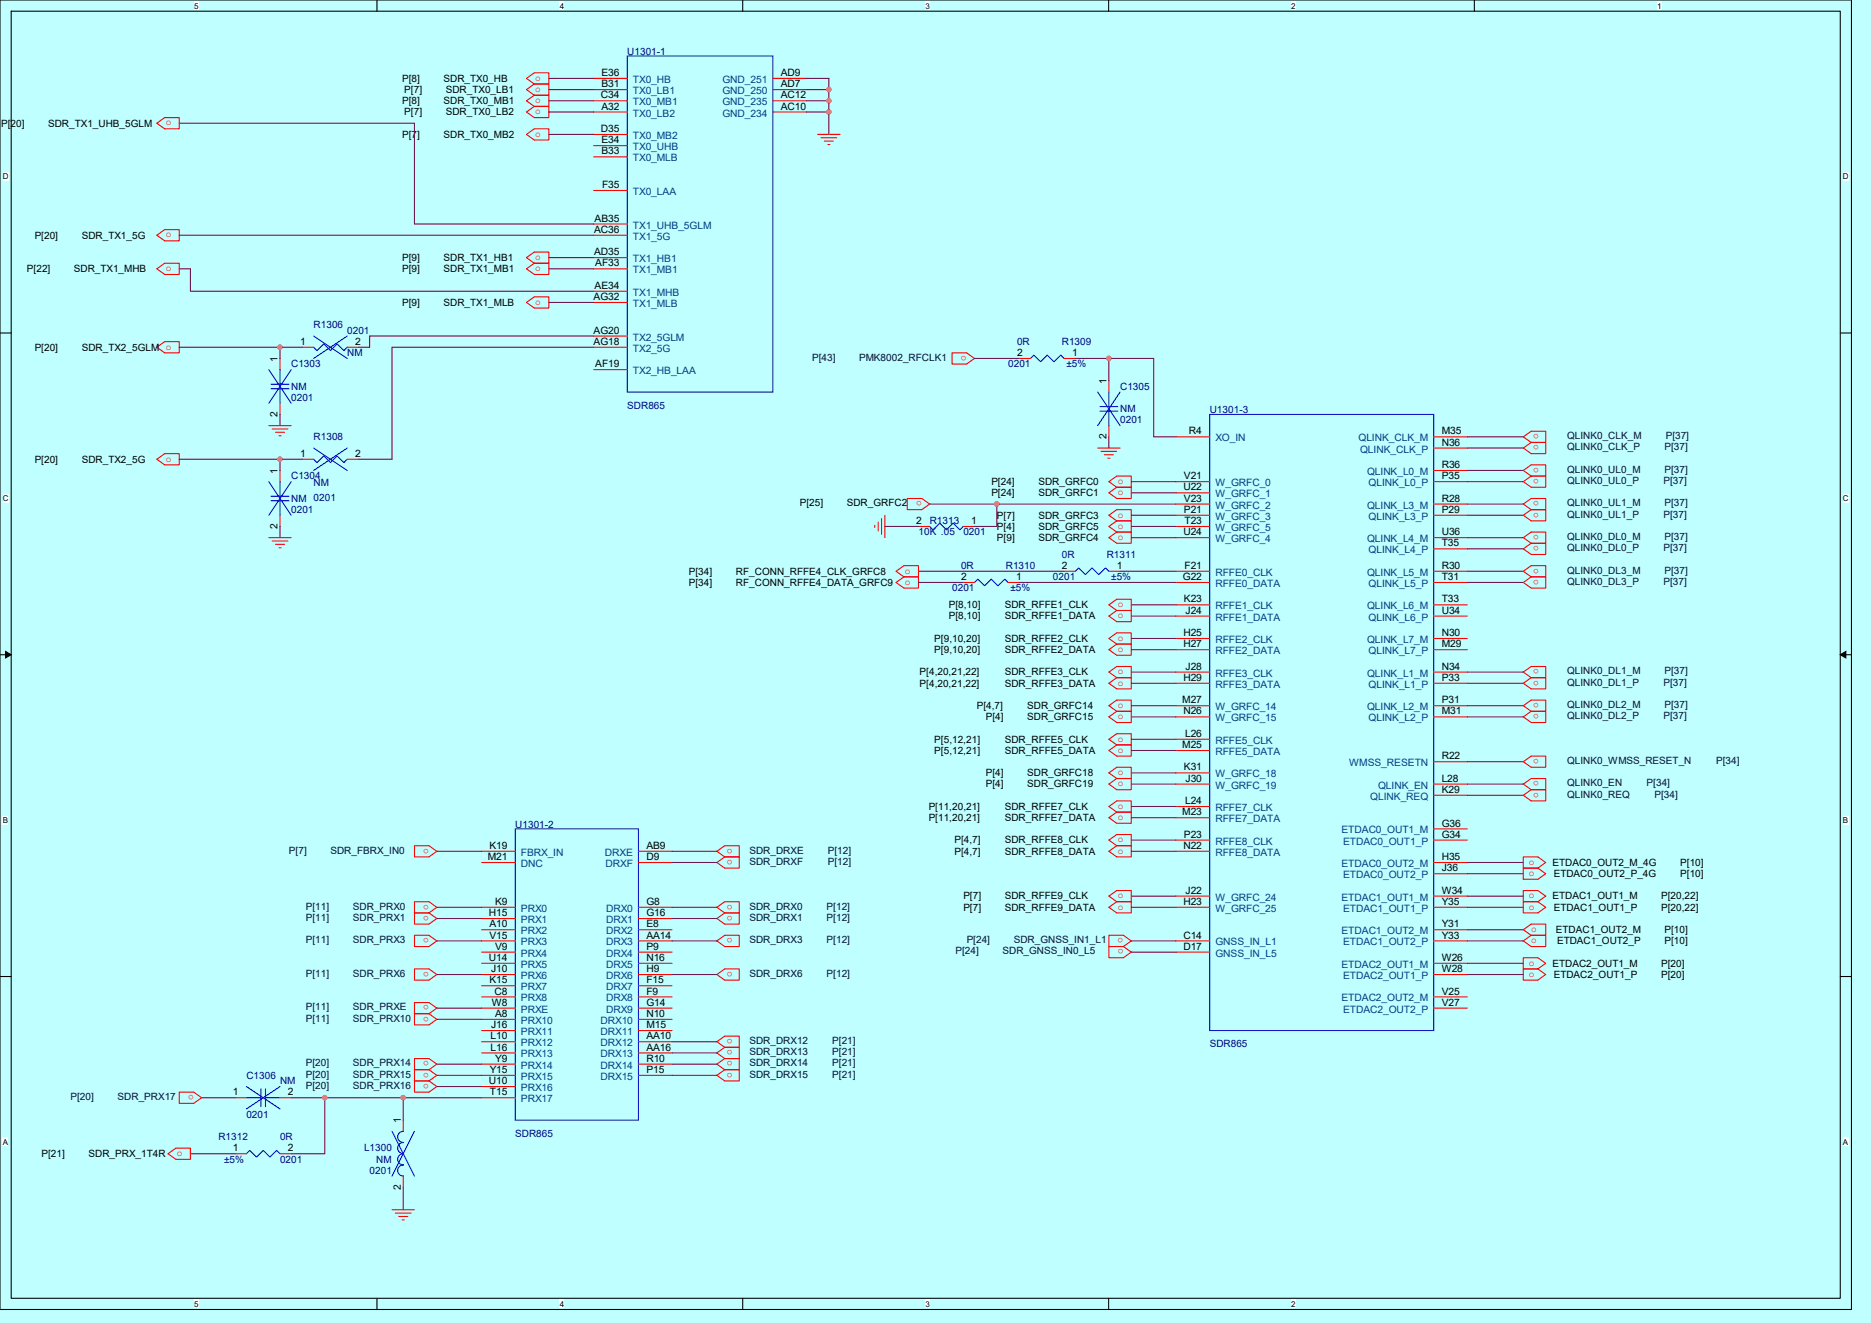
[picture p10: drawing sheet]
<svg xmlns="http://www.w3.org/2000/svg" width="297mm" height="210mm" viewBox="0 0 297 210" stroke-linecap="round" stroke-linejoin="round" font-family="sans-serif">
<path d="M0 0h297v210h-297z" fill="#bfffff"/>
<path d="M0 0h293.9v207.9h-293.9zM1.8 1.8h290.3v204.3h-290.3z" fill="none" stroke="#000" stroke-width=".17"/>
<g fill="#fff">
<path d="M30.8 .2h.7v1.4h-.7z"/>
<path d="M30.8 206.3h.7v1.4h-.7z"/>
</g>
<path d="M59.8 0v1.8M59.8 206.1v1.8" fill="none" stroke="#000" stroke-width=".17"/>
<g fill="#fff">
<path d="M88.9 .2h.7v1.4h-.7z"/>
<path d="M88.9 206.3h.7v1.4h-.7z"/>
</g>
<path d="M117.9 0v1.8M117.9 206.1v1.8" fill="none" stroke="#000" stroke-width=".17"/>
<g fill="#fff">
<path d="M146.9 .2h.7v1.4h-.7z"/>
<path d="M146.9 206.3h.7v1.4h-.7z"/>
</g>
<path d="M176 0v1.8M176 206.1v1.8" fill="none" stroke="#000" stroke-width=".17"/>
<g fill="#fff">
<path d="M205 .2h.7v1.4h-.7z"/>
<path d="M205 206.3h.7v1.4h-.7z"/>
</g>
<path d="M234 0v1.8" fill="none" stroke="#000" stroke-width=".17"/>
<g fill="#fff">
<path d="M263.1 .2h.7v1.4h-.7z"/>
<path d="M.4 27.3h1v1.4h-1z"/>
<path d="M292.6 27.3h.9v1.4h-.9z"/>
<path d="M.4 78.4h1v1.4h-1z"/>
<path d="M292.6 78.4h.9v1.4h-.9z"/>
</g>
<path d="M0 52.9h1.8M292.1 52.9h1.8" fill="none" stroke="#000" stroke-width=".17"/>
<g fill="#fff">
<path d="M.4 129.5h.9v1.4h-.9z"/>
<path d="M292.6 129.5h.8v1.4h-.8z"/>
</g>
<path d="M0 103.9h1.8M292.1 103.9h1.8" fill="none" stroke="#000" stroke-width=".17"/>
<path d="M.9 103.4l.9 .5-.9 .5zM292.1 103.9l.9-.5v1z" fill="#000" stroke="#000" stroke-width=".16"/>
<g fill="#fff">
<path d="M.4 180.5h.9v1.4h-.9z"/>
<path d="M292.5 180.5h.9v1.4h-.9z"/>
</g>
<path d="M0 155h1.8M292.1 155h1.8" fill="none" stroke="#000" stroke-width=".17"/>
<g fill="none" stroke="#f00" stroke-width=".17">
<path d="M24.9 19.6l1.2-.9h2.3v1.7h-2.3zM83.6 12.4l1.2-.8h2.3v1.7h-2.3zM83.6 17.8l1.2-.9h2.3v1.8h-2.3zM84.8 15.1h2.3v1.8h-2.3M84.8 13.3h2.3v1.8h-2.3M84.8 15.1l-1.2 .9 1.2 .9M84.8 13.3l-1.2 .9 1.2 .9M94.2 17.8h5.4M94.2 14.2h5.4M94.2 16h5.4M94.2 12.4h5.4M122.7 17.8h5.3"/>
<path d="M122.7 16h5.3M122.7 14.2h5.3M122.7 12.4h5.3M24.9 37.3l1.2-.9h2.3v1.8h-2.3zM83.6 21.3l1.2-.9h2.3v1.8h-2.3zM94.2 24.9h5.4M94.2 21.3h5.4M94.2 23.1h5.4M94.2 30.2h5.4M94.2 35.6h5.4M94.2 37.3h5.4M129.8 21.3h3.5"/>
<path d="M130.3 21.9h2.5M130.9 22.4h1.4M131.4 22.9h.3M24.9 42.7l1.2-.9h2.3v1.8h-2.3zM24.9 55.1l1.2-.9h2.3v1.8h-2.3zM44.5 56.9v1.8M48 55.1h1.8M55.1 55.1h1.8M83.6 48l1.2-.9h2.3v1.8h-2.3zM83.6 40.9l1.2-.9h2.3v1.8h-2.3zM83.6 42.7l1.2-.9h2.3v1.8h-2.3zM94.2 40.9h5.4"/>
<path d="M94.2 46.2h5.4M94.2 58.7h5.4M94.2 42.7h5.4M94.2 55.1h5.4M94.2 53.3h5.4M94.2 48h5.4M151.1 56h2.3l1.3 .9-1.3 .9h-2.3zM161.8 56.9h1.8M168.9 56.9h1.8M24.9 72.9l1.2-.9h2.3v1.8h-2.3zM42.7 67.6h3.5M43.2 68.1h2.5"/>
<path d="M43.7 68.6h1.5M44.3 69.2h.3M44.5 74.7v1.8M44.5 64v1.8M48 72.9h1.8M55.1 72.9h1.8M144 79.1h2.3l1.3 .9-1.3 .9h-2.3zM174.2 71.1h3.6M174.8 71.6h2.5M175.3 72.2h1.4M175.9 72.7h.3M176 76.5l1.3-.9h2.3v1.7h-2.3z"/>
<path d="M176 78.2l1.3-.9h2.3v1.8h-2.3zM176 60.5v1.7M176 67.6v1.7M186.7 69.3h5.3M186.7 78.2h5.3M186.7 76.5h5.3M227.6 69.3h5.3M227.6 71.1h5.3M227.6 76.5h5.3M227.6 74.7h5.3M241.8 69.3l1.3-.8h2.3v1.7h-2.3zM241.8 71.1l1.3-.9h2.3v1.8h-2.3z"/>
<path d="M241.8 74.7l1.3-.9h2.3v1.8h-2.3zM241.8 76.5l1.3-.9h2.3v1.7h-2.3zM42.7 85.3h3.5M43.2 85.9h2.5M43.7 86.4h1.5M44.3 87h.3M44.5 81.8v1.8M138.9 83.4v.3M139.4 82.8v1.5M139.9 82.3v2.5M140.5 81.8v3.5M142.2 92.5l1.3-.9h2.3v1.7h-2.3z"/>
<path d="M142.2 90.7l1.3-.9h2.3v1.8h-2.3zM145.8 83.6h1.8M152.9 83.6h1.8M152.9 92.5h1.8M160 92.5h1.8M168.9 90.7h1.8M176 96l1.3-.9h2.3v1.8h-2.3zM176 97.8l1.3-.9h2.3v1.8h-2.3zM176 85.3l1.3-.8h2.3v1.7h-2.3zM176 81.8l1.3-.9h2.3v1.8h-2.3zM176 90.7h1.8M177.3 82.7l-1.3 .9 1.3 .9"/>
<path d="M177.3 82.7h2.3v1.8h-2.3M186.7 90.7h5.3M186.7 92.5h5.3M186.7 97.8h5.3M186.7 96h5.3M186.7 81.8h5.3M186.7 83.6h5.3M186.7 85.3h5.3M186.7 80h5.3M227.6 81.8h5.3M227.6 80h5.3M227.6 90.7h5.3"/>
<path d="M227.6 92.5h5.3M227.6 96h5.3M227.6 87.1h5.3M227.6 97.8h5.3M227.6 85.3h5.3M241.8 80l1.3-.9h2.3v1.8h-2.3zM241.8 81.8l1.3-.9h2.3v1.8h-2.3zM241.8 85.3l1.3-.8h2.3v1.7h-2.3zM241.8 87.1l1.3-.9h2.3v1.8h-2.3zM241.8 90.7l1.3-.9h2.3v1.8h-2.3zM241.8 92.5l1.3-.9h2.3v1.7h-2.3zM176 101.3l1.3-.8h2.3v1.7h-2.3z"/>
<path d="M176 103.1l1.3-.9h2.3v1.8h-2.3zM176 106.7l1.3-.9h2.3v1.8h-2.3zM176 108.5l1.3-.9h2.3v1.7h-2.3zM176 112l1.3-.9h2.3v1.8h-2.3zM176 113.8l1.3-.9h2.3v1.8h-2.3zM176 117.3l1.3-.8h2.3v1.7h-2.3zM176 119.1l1.3-.9h2.3v1.8h-2.3zM186.7 101.3h5.3M186.7 103.1h5.3M186.7 108.5h5.3M186.7 106.7h5.3M186.7 117.3h5.3"/>
<path d="M186.7 119.1h5.3M186.7 112h5.3M186.7 113.8h5.3M227.6 103.1h5.3M227.6 113.8h5.3M227.6 101.3h5.3M227.6 106.7h5.3M227.6 112h5.3M227.6 108.5h5.3M241.8 106.7l1.3-.9h2.3v1.8h-2.3zM241.8 108.5l1.3-.9h2.3v1.7h-2.3zM241.8 112l1.3-.9h2.3v1.8h-2.3z"/>
<path d="M241.8 113.8l1.3-.9h2.3v1.8h-2.3zM65.8 134.2h2.3l1.2 .9-1.2 .9h-2.3zM76.5 135.1h5.3M76.5 136.9h5.3M101.3 136.9h5.4M101.3 135.1h5.4M113.8 135.1l1.2-.9h2.3v1.8h-2.3zM113.8 136.9l1.2-.9h2.3v1.8h-2.3zM176 122.7l1.3-.9h2.3v1.8h-2.3zM176 128l1.3-.9h2.3v1.8h-2.3zM176 129.8l1.3-.9h2.3v1.8h-2.3zM176 133.4l1.3-.9h2.3v1.7h-2.3z"/>
<path d="M176 135.1l1.3-.9h2.3v1.8h-2.3zM176 124.5l1.3-.9h2.3v1.7h-2.3zM186.7 124.5h5.3M186.7 122.7h5.3M186.7 128h5.3M186.7 129.8h5.3M186.7 135.1h5.3M186.7 133.4h5.3M227.6 133.4h5.3M227.6 131.6h5.3M227.6 136.9h5.3M227.6 138.7h5.3"/>
<path d="M227.6 126.2h5.3M227.6 124.5h5.3M227.6 120.9h5.3M241.8 136h2.3l1.3 .9-1.3 .9h-2.3zM241.8 137.8h2.3l1.3 .9-1.3 .9h-2.3zM241.8 120.9l1.3-.9h2.3v1.8h-2.3zM241.8 124.5l1.3-.9h2.3v1.7h-2.3zM241.8 126.2l1.3-.9h2.3v1.8h-2.3zM65.8 159.1h2.3l1.2 .9-1.2 .9h-2.3zM65.8 143.1h2.3l1.2 .9-1.2 .9h-2.3zM65.8 153.8h2.3l1.2 .9-1.2 .9h-2.3zM65.8 144.9h2.3l1.2 .9-1.2 .9h-2.3z"/>
<path d="M65.8 148.5h2.3l1.2 .9-1.2 .8h-2.3zM76.5 147.6h5.3M76.5 158.2h5.3M76.5 145.8h5.3M76.5 154.7h5.3M76.5 144h5.3M76.5 156.5h5.3M76.5 152.9h5.3M76.5 151.1h5.3M76.5 149.4h5.3M101.3 147.6h5.4M101.3 158.2h5.4"/>
<path d="M101.3 156.5h5.4M101.3 144h5.4M101.3 145.8h5.4M101.3 154.7h5.4M101.3 152.9h5.4M101.3 151.1h5.4M101.3 149.4h5.4M113.8 144l1.2-.9h2.3v1.8h-2.3zM113.8 154.7l1.2-.9h2.3v1.8h-2.3zM113.8 145.8l1.2-.9h2.3v1.8h-2.3zM113.8 149.4l1.2-.9h2.3v1.7h-2.3zM176 148.5h2.3l1.3 .9-1.3 .8h-2.3z"/>
<path d="M176 150.2h2.3l1.3 .9-1.3 .9h-2.3zM176 142.2l1.3-.8h2.3v1.7h-2.3zM176 144l1.3-.9h2.3v1.8h-2.3zM186.7 149.4h5.3M186.7 151.1h5.3M186.7 144h5.3M186.7 142.2h5.3M227.6 158.2h5.3M227.6 152.9h5.3M227.6 154.7h5.3M227.6 142.2h5.3M227.6 147.6h5.3"/>
<path d="M227.6 149.4h5.3M227.6 144h5.3M241.8 152h2.3l1.3 .9-1.3 .9h-2.3zM241.8 153.8h2.3l1.3 .9-1.3 .9h-2.3zM241.8 141.4h2.3l1.3 .8-1.3 .9h-2.3zM241.8 143.1h2.3l1.3 .9-1.3 .9h-2.3zM241.8 149.4l1.3-.9h2.3v1.7h-2.3zM241.8 147.6l1.3-.9h2.3v1.8h-2.3zM28.4 173.4h2.4l1.2 .8-1.2 .9h-2.4zM37.3 174.2h1.8M44.5 174.2h1.7M64 177.8v1.8"/>
<path d="M65.8 160.9h2.3l1.2 .9-1.2 .9h-2.3zM65.8 168h2.3l1.2 .9-1.2 .9h-2.3zM65.8 171.6h2.3l1.2 .9-1.2 .9h-2.3zM68.1 169.8l1.2 .9-1.2 .9M68.1 169.8h-2.3v1.8h2.3M76.5 161.8h5.3M76.5 163.6h5.3M76.5 165.4h5.3M76.5 167.1h5.3M76.5 174.2h5.3M76.5 172.5h5.3M76.5 160h5.3"/>
<path d="M76.5 168.9h5.3M76.5 170.7h5.3M101.3 160h5.4M101.3 163.6h5.4M101.3 161.8h5.4M101.3 170.7h5.4M101.3 168.9h5.4M101.3 165.4h5.4M101.3 167.1h5.4M113.8 165.4l1.2-.9h2.3v1.7h-2.3zM113.8 170.7l1.2-.9h2.3v1.8h-2.3zM115 166.2l-1.2 .9 1.2 .9"/>
<path d="M115 168l-1.2 .9 1.2 .9M115 166.2h2.3v1.8h-2.3M115 168h2.3v1.8h-2.3M227.6 160h5.3M26.7 183.1l1.2-.9h2.3v1.8h-2.3zM37.3 183.1h1.8M44.5 183.1h1.7M62.2 192h3.6M62.8 192.6h2.5M63.3 193.1h1.4M63.8 193.6h.4M64 186.7v1.8"/>
</g>
<g fill="none" stroke="#00f" stroke-width=".17">
<path d="M99.6 8.9h23.1v53.3h-23.1zM42.7 58.7l3.5 5.3M44.5 58.7v2.3M46.2 58.7l-3.5 5.3M49.8 55.1l.5 .5 1.1-1 1.1 1 1-1 1.1 1 .5-.5M49.8 53.3l5.3 3.6M55.1 53.3l-5.3 3.6M163.6 56.9l.5-.5 1.1 1 1-1 1.1 1 1.1-1 .5 .5M42.7 76.5l3.5 5.3M43 78.8h2.9M43 79.5h2.9M43 61h2.9"/>
<path d="M43 61.7h2.9M44.5 76.5v2.3M44.5 79.5v2.3M44.5 61.7v2.3M46.2 76.5l-3.5 5.3M49.8 72.9l.5 .5 1.1-1 1.1 1 1-1 1.1 1 .5-.5M49.8 71.1l5.3 3.6M55.1 71.1l-5.3 3.6M174.2 62.2l3.6 5.4M174.6 64.5h2.8M174.6 65.3h2.8M176 62.2v2.3"/>
<path d="M176 65.3v2.3M177.8 62.2l-3.6 5.4M192 65.8h35.6v97.8h-35.6zM147.6 83.6l.5 .5 1.1-1.1 1 1.1 1.1-1.1 1.1 1.1 .5-.5M154.7 92.5l.5-.6 1.1 1.1 1.1-1.1 1 1.1 1.1-1.1 .5 .6M170.7 90.7l.5-.6 1.1 1.1 1.1-1.1 1 1.1 1.1-1.1 .5 .6M81.8 131.6h19.5v46.2h-19.5zM39.1 172.5l5.4 3.5M39.1 174.2h2.3M41.4 172.8v2.9M42.1 172.8v2.9M42.1 174.2h2.4"/>
<path d="M44.5 172.5l-5.4 3.5M62.2 179.6l3.6 7.1M64 179.6a.88 .88 0 0 0-.9 .9 .88 .88 0 0 0 .9 .8M65.8 179.6l-3.6 7.1M39.1 183.1l.5-.5 1.1 1.1 1.1-1.1 1 1.1 1.1-1.1 .6 .5M64 181.4a.88 .88 0 0 0-.9 .8 .88 .88 0 0 0 .9 .9M64 183.1a.88 .88 0 0 0-.9 .9 .88 .88 0 0 0 .9 .9M64 184.9a.88 .88 0 0 0-.9 .9 .88 .88 0 0 0 .9 .9"/>
</g>
<g fill="none" stroke="#800040" stroke-width=".17">
<path d="M28.4 19.6h37.4v16h28.4M87.1 12.4h7.1M87.1 14.2h7.1M87.1 16h7.1M87.1 17.8h7.1M128 17.8h3.6M128 16h3.6M128 14.2h3.6M128 12.4h3.6v1.8M131.6 17.8v3.5M131.6 16v1.8M131.6 14.2v1.8"/>
<path d="M28.4 37.3h65.8M87.1 21.3h7.1M28.4 42.7h1.8v3.5h64M28.4 55.1h16.1M44.5 55.1h3.5M44.5 55.1v1.8M87.1 48h7.1M87.1 40.9h7.1M87.1 42.7h7.1M94.2 53.3h-35.5v1.8h-1.8M94.2 55.1h-32v17.8h-5.3M154.7 56.9h7.1"/>
<path d="M170.7 56.9h5.3M176 56.9h7.1v12.4h3.6M176 56.9v3.6M28.4 72.9h16.1M44.5 72.9h3.5M44.5 65.8v1.8M44.5 72.9v1.8M176 69.3v1.8M179.6 78.2h7.1M179.6 76.5h7.1M232.9 69.3h8.9M232.9 71.1h8.9"/>
<path d="M232.9 76.5h8.9M232.9 74.7h8.9M44.5 83.6v1.7M140.5 83.6h5.3M145.8 90.7h23.1M145.8 92.5h7.1M147.6 80h10.6M161.8 92.5h24.9M177.8 90.7h8.9M179.6 81.8h7.1M179.6 83.6h7.1M179.6 85.3h7.1"/>
<path d="M179.6 96h7.1M179.6 97.8h7.1M186.7 80h-28.5v3.6h-3.5M232.9 81.8h8.9M232.9 87.1h8.9M232.9 92.5h8.9M232.9 80h8.9M232.9 85.3h8.9M232.9 90.7h8.9M179.6 112h7.1M179.6 113.8h7.1M179.6 101.3h7.1"/>
<path d="M179.6 103.1h7.1M179.6 106.7h7.1M179.6 108.5h7.1M179.6 117.3h7.1M179.6 119.1h7.1M232.9 108.5h8.9M232.9 113.8h8.9M232.9 106.7h8.9M232.9 112h8.9M69.3 135.1h7.2M106.7 135.1h7.1M106.7 136.9h7.1"/>
<path d="M179.6 122.7h7.1M179.6 124.5h7.1M179.6 128h7.1M179.6 129.8h7.1M179.6 133.4h7.1M179.6 135.1h7.1M232.9 120.9h8.9M232.9 124.5h8.9M232.9 126.2h8.9M232.9 136.9h8.9M232.9 138.7h8.9M69.3 144h7.2"/>
<path d="M69.3 154.7h7.2M69.3 145.8h7.2M69.3 149.4h7.2M106.7 144h7.1M106.7 154.7h7.1M106.7 145.8h7.1M106.7 149.4h7.1M179.6 149.4h7.1M179.6 151.1h7.1M179.6 142.2h7.1M179.6 144h7.1M232.9 152.9h8.9"/>
<path d="M232.9 154.7h8.9M232.9 142.2h8.9M232.9 144h8.9M232.9 149.4h8.9M232.9 147.6h8.9M32 174.2h5.3M46.2 174.2h5.4M64 174.2h-12.4v8.9h-5.4M69.3 172.5h7.2M69.3 170.7h7.2M69.3 168.9h7.2M69.3 161.8h7.2"/>
<path d="M69.3 160h7.2M76.5 174.2h-12.5v3.6M106.7 165.4h7.1M106.7 167.1h7.1M106.7 168.9h7.1M106.7 170.7h7.1M30.2 183.1h7.1M64 188.5v3.5"/>
</g>
<g fill="#f0f" stroke="#f0f" stroke-width=".17">
<circle cx="44.4" cy="55.1" r=".35"/>
<circle cx="44.4" cy="72.9" r=".35"/>
<circle cx="176" cy="56.9" r=".35"/>
<circle cx="131.6" cy="17.8" r=".35"/>
<circle cx="131.6" cy="16" r=".35"/>
<circle cx="131.6" cy="14.2" r=".35"/>
<circle cx="158.2" cy="80" r=".35"/>
<circle cx="51.6" cy="174.2" r=".35"/>
<circle cx="64" cy="174.2" r=".35"/>
</g>
<g font-size="1.6" fill="#000080">
<text x="99.6" y="8.7">U1301-1</text>
<text x="49.8" y="52.1">R1306</text>
<text x="55.1" y="53">0201</text>
<text x="46.2" y="58.3">C1303</text>
<text x="55.1" y="56.5">NM</text>
<text x="160" y="58.3">0201</text>
<text x="161.5" y="54.8">0R</text>
<text x="168.6" y="54.8">R1309</text>
<text x="169.3" y="58.3">±5%</text>
<text x="46.2" y="61.9">NM</text>
<text x="46.2" y="63.6">0201</text>
<text x="99.6" y="64.9">SDR865</text>
<text x="177.8" y="61.9">C1305</text>
<text x="177.8" y="65.4">NM</text>
<text x="192" y="65.6">U1301-3</text>
<text x="49.8" y="69.9">R1308</text>
<text x="177.8" y="67.2">0201</text>
<text x="46.2" y="76.1">C1304</text>
<text x="49.8" y="77.2">NM</text>
<text x="46.2" y="79.7">NM 0201</text>
<text x="46.2" y="81.4">0201</text>
<text x="147.6" y="83.2">R1313</text>
<text x="145.8" y="85">10K .05</text>
<text x="152.9" y="85">0201</text>
<text x="168.6" y="88.5">0R</text>
<text x="175.7" y="88.5">R1311</text>
<text x="151.1" y="93.9">0201</text>
<text x="152.6" y="90.3">0R</text>
<text x="159.7" y="90.3">R1310</text>
<text x="160.4" y="93.9">±5%</text>
<text x="167.1" y="92.1">0201</text>
<text x="176.4" y="92.1">±5%</text>
<text x="81.8" y="131.4">U1301-2</text>
<text x="192" y="166.2">SDR865</text>
<text x="39.1" y="171.2">C1306</text>
<text x="44.5" y="172.1">NM</text>
<text x="39.1" y="177.4">0201</text>
<text x="34.7" y="181">R1312</text>
<text x="35.6" y="184.6">±5%</text>
<text x="44.5" y="181">0R</text>
<text x="44.5" y="184.6">0201</text>
<text x="57.8" y="182.8">L1300</text>
<text x="59.7" y="184.6">NM</text>
<text x="81.8" y="180.5">SDR865</text>
<text x="58.7" y="186.3">0201</text>
</g>
<g font-size="1.6">
<text x="63.8" y="13">P[8]</text>
<text x="63.8" y="16.5">P[8]</text>
<text x="64.2" y="14.8">P[7]</text>
<text x="70.4" y="13">SDR_TX0_HB</text>
<text x="70.4" y="16.5">SDR_TX0_MB1</text>
<text x="70.8" y="14.8">SDR_TX0_LB1</text>
<text x="95.4" y="15.6">C34</text>
<text x="95.5" y="17.4">A32</text>
<text x="95.5" y="13.8">B31</text>
<text x="95.5" y="12.1">E36</text>
<text x="123.9" y="17.4">AC10</text>
<text x="123.9" y="15.6">AC12</text>
<text x="123.9" y="13.8">AD7</text>
<text x="123.9" y="12.1">AD9</text>
<text x=".2" y="20.1">P[20]</text>
<text x="7.6" y="20.1">SDR_TX1_UHB_5GLM</text>
<text x="63.8" y="21.9">P[7]</text>
<text x="64.2" y="18.3">P[7]</text>
<text x="70.4" y="21.9">SDR_TX0_MB2</text>
<text x="70.8" y="18.3">SDR_TX0_LB2</text>
<text x="95.4" y="21">D35</text>
<text x="95.5" y="22.7">E34</text>
<text x="95.5" y="24.5">B33</text>
<text x="95.6" y="29.8">F35</text>
<text x="94.4" y="35.2">AB35</text>
<text x="5.5" y="37.9">P[20]</text>
<text x="13" y="37.9">SDR_TX1_5G</text>
<text x="63.8" y="41.4">P[9]</text>
<text x="70.4" y="41.4">SDR_TX1_HB1</text>
<text x="94.3" y="37">AC36</text>
<text x="94.3" y="40.5">AD35</text>
<text x="4.3" y="43.2">P[22]</text>
<text x="11.7" y="43.2">SDR_TX1_MHB</text>
<text x="63.8" y="43.2">P[9]</text>
<text x="70.4" y="43.2">SDR_TX1_MB1</text>
<text x="94.2" y="47.6">AG32</text>
<text x="94.4" y="45.8">AE34</text>
<text x="94.5" y="42.3">AF33</text>
<text x="63.8" y="48.5">P[9]</text>
<text x="70.4" y="48.5">SDR_TX1_MLB</text>
<text x="94.2" y="53">AG20</text>
<text x="5.5" y="55.6">P[20]</text>
<text x="13" y="55.6">SDR_TX2_5GLM o</text>
<text x="44.1" y="57.4" transform="rotate(-90 44.1 57.4)">1</text>
<text x="47.7" y="54.7">1</text>
<text x="56.4" y="54.7">2</text>
<text x="94.2" y="54.7">AG18</text>
<text x="94.5" y="58.3">AF19</text>
<text x="161.5" y="56.5">2</text>
<text x="170.2" y="56.5">1</text>
<text x="175.6" y="61" transform="rotate(-90 175.6 61)">1</text>
<text x="44.1" y="66.2" transform="rotate(-90 44.1 66.2)">2</text>
<text x="175.6" y="69.7" transform="rotate(-90 175.6 69.7)">2</text>
<text x="188.7" y="69">R4</text>
<text x="228.9" y="70.7">N36</text>
<text x="228.9" y="69">M35</text>
<text x="5.5" y="73.4">P[20]</text>
<text x="13" y="73.4">SDR_TX2_5G</text>
<text x="44.1" y="75.2" transform="rotate(-90 44.1 75.2)">1</text>
<text x="47.7" y="72.5">1</text>
<text x="56.4" y="72.5">2</text>
<text x="157.4" y="77">P[24]</text>
<text x="164.8" y="77">SDR_GRFC0</text>
<text x="187.9" y="77.9">U22</text>
<text x="187.9" y="76.1">V21</text>
<text x="228.9" y="76.1">P35</text>
<text x="228.9" y="74.3">R36</text>
<text x="44.1" y="83.9" transform="rotate(-90 44.1 83.9)">2</text>
<text x="127" y="80.4">P[25]</text>
<text x="134.4" y="80.4">SDR_GRFC2</text>
<text x="145.4" y="83.2">2</text>
<text x="154.2" y="83.2">1</text>
<text x="157.4" y="78.8">P[24]</text>
<text x="158.3" y="82.3">P[7]</text>
<text x="164.8" y="82.3">SDR_GRFC3</text>
<text x="164.8" y="78.8">SDR_GRFC1</text>
<text x="187.9" y="81.4">P21</text>
<text x="187.9" y="79.6">V23</text>
<text x="188" y="83.2">T23</text>
<text x="228.9" y="81.4">P29</text>
<text x="228.9" y="79.6">R28</text>
<text x="158.3" y="84.1">P[4]</text>
<text x="158.3" y="85.9">P[9]</text>
<text x="164.8" y="84.1">SDR_GRFC5</text>
<text x="164.8" y="85.9">SDR_GRFC4</text>
<text x="187.9" y="85">U24</text>
<text x="228.9" y="86.7">T35</text>
<text x="228.9" y="85">U36</text>
<text x="109.4" y="93">P[34]</text>
<text x="109.4" y="91.2">P[34]</text>
<text x="116.8" y="93">RF_CONN_RFFE4_DATA_GRFC9</text>
<text x="116.8" y="91.2">RF_CONN_RFFE4_CLK_GRFC8</text>
<text x="152.6" y="92.1">2</text>
<text x="161.3" y="92.1">1</text>
<text x="168.6" y="90.3">2</text>
<text x="177.3" y="90.3">1</text>
<text x="187.8" y="92.1">G22</text>
<text x="187.9" y="95.6">K23</text>
<text x="188" y="90.3">F21</text>
<text x="228.9" y="90.3">R30</text>
<text x="228.9" y="92.1">T31</text>
<text x="228.9" y="95.6">T33</text>
<text x="148.3" y="101.9">P[9,10,20]</text>
<text x="150.6" y="96.5">P[8,10]</text>
<text x="150.6" y="98.3">P[8,10]</text>
<text x="159.5" y="96.5">SDR_RFFE1_CLK</text>
<text x="159.5" y="98.3">SDR_RFFE1_DATA</text>
<text x="159.5" y="101.9">SDR_RFFE2_CLK</text>
<text x="187.8" y="101">H25</text>
<text x="188.2" y="97.4">J24</text>
<text x="228.9" y="101">N30</text>
<text x="228.9" y="97.4">U34</text>
<text x="146" y="107.2">P[4,20,21,22]</text>
<text x="148.3" y="103.7">P[9,10,20]</text>
<text x="159.5" y="103.7">SDR_RFFE2_DATA</text>
<text x="159.5" y="107.2">SDR_RFFE3_CLK</text>
<text x="187.8" y="102.7">H27</text>
<text x="188.2" y="106.3">J28</text>
<text x="228.9" y="102.7">M29</text>
<text x="228.9" y="106.3">N34</text>
<text x="146" y="109">P[4,20,21,22]</text>
<text x="155.1" y="112.5">P[4,7]</text>
<text x="159.5" y="109">SDR_RFFE3_DATA</text>
<text x="163.1" y="112.5">SDR_GRFC14</text>
<text x="187.7" y="111.6">M27</text>
<text x="187.8" y="108.1">H29</text>
<text x="187.9" y="113.4">N26</text>
<text x="228.9" y="113.4">M31</text>
<text x="228.9" y="108.1">P33</text>
<text x="228.9" y="111.6">P31</text>
<text x="148.3" y="117.9">P[5,12,21]</text>
<text x="148.3" y="119.7">P[5,12,21]</text>
<text x="156.5" y="114.3">P[4]</text>
<text x="159.5" y="117.9">SDR_RFFE5_CLK</text>
<text x="159.5" y="119.7">SDR_RFFE5_DATA</text>
<text x="163.1" y="114.3">SDR_GRFC15</text>
<text x="187.7" y="118.7">M25</text>
<text x="188.1" y="117">L26</text>
<text x="156.5" y="123.2">P[4]</text>
<text x="156.5" y="125">P[4]</text>
<text x="163.1" y="123.2">SDR_GRFC18</text>
<text x="163.1" y="125">SDR_GRFC19</text>
<text x="187.9" y="122.3">K31</text>
<text x="188.2" y="124.1">J30</text>
<text x="228.9" y="125.9">K29</text>
<text x="228.9" y="124.1">L28</text>
<text x="228.9" y="120.5">R22</text>
<text x="147.4" y="128.5">P[11,20,21]</text>
<text x="147.4" y="130.3">P[11,20,21]</text>
<text x="159.5" y="128.5">SDR_RFFE7_CLK</text>
<text x="159.5" y="130.3">SDR_RFFE7_DATA</text>
<text x="187.7" y="129.4">M23</text>
<text x="188.1" y="127.6">L24</text>
<text x="228.9" y="131.2">G36</text>
<text x="77.4" y="136.5">M21</text>
<text x="77.7" y="134.7">K19</text>
<text x="102.6" y="136.5">D9</text>
<text x="102.6" y="134.7">AB9</text>
<text x="151.5" y="133.9">P[4,7]</text>
<text x="151.5" y="135.7">P[4,7]</text>
<text x="159.5" y="133.9">SDR_RFFE8_CLK</text>
<text x="159.5" y="135.7">SDR_RFFE8_DATA</text>
<text x="187.9" y="134.7">N22</text>
<text x="187.9" y="133">P23</text>
<text x="228.9" y="133">G34</text>
<text x="228.9" y="136.5">H35</text>
<text x="246.4" y="137.4">ETDAC0_OUT2_M_4G</text>
<text x="266.7" y="137.4">P[10]</text>
<text x="78.6" y="143.6">K9</text>
<text x="102.6" y="143.6">G8</text>
<text x="152.9" y="142.8">P[7]</text>
<text x="159.5" y="142.8">SDR_RFFE9_CLK</text>
<text x="187.8" y="143.6">H23</text>
<text x="188.2" y="141.9">J22</text>
<text x="228.9" y="138.3">J36</text>
<text x="228.9" y="143.6">Y35</text>
<text x="228.9" y="141.9">W34</text>
<text x="246.4" y="142.8">ETDAC1_OUT1_M</text>
<text x="246.6" y="139.2">ETDAC0_OUT2_P_4G</text>
<text x="263.7" y="142.8">P[20,22]</text>
<text x="266.7" y="139.2">P[10]</text>
<text x="77.6" y="145.4">H15</text>
<text x="77.7" y="147.2">A10</text>
<text x="77.7" y="149">V15</text>
<text x="102.6" y="147.2">E8</text>
<text x="102.6" y="145.4">G16</text>
<text x="102.6" y="149">AA14</text>
<text x="152.9" y="144.5">P[7]</text>
<text x="159.5" y="144.5">SDR_RFFE9_DATA</text>
<text x="187.8" y="149">C14</text>
<text x="228.9" y="149">Y33</text>
<text x="228.9" y="147.2">Y31</text>
<text x="246.6" y="144.5">ETDAC1_OUT1_P</text>
<text x="247" y="148.1">ETDAC1_OUT2_M</text>
<text x="247.2" y="149.9">ETDAC1_OUT2_P</text>
<text x="263.7" y="144.5">P[20,22]</text>
<text x="264.2" y="149.9">P[10]</text>
<text x="264.2" y="148.1">P[10]</text>
<text x="77.6" y="152.5">U14</text>
<text x="78" y="154.3">J10</text>
<text x="78.6" y="150.8">V9</text>
<text x="102.6" y="154.3">H9</text>
<text x="102.6" y="152.5">N16</text>
<text x="102.6" y="150.8">P9</text>
<text x="187.8" y="150.7">D17</text>
<text x="228.9" y="152.5">W26</text>
<text x="228.9" y="154.3">W28</text>
<text x="246.4" y="153.4">ETDAC2_OUT1_M</text>
<text x="246.6" y="155.2">ETDAC2_OUT1_P</text>
<text x="263.7" y="153.4">P[20]</text>
<text x="263.7" y="155.2">P[20]</text>
<text x="77.7" y="156.1">K15</text>
<text x="78.1" y="159.6">W8</text>
<text x="78.5" y="157.9">C8</text>
<text x="78.6" y="161.4">A8</text>
<text x="102.6" y="157.9">F9</text>
<text x="102.6" y="156.1">F15</text>
<text x="102.6" y="159.6">G14</text>
<text x="102.6" y="161.4">N10</text>
<text x="228.9" y="157.9">V25</text>
<text x="228.9" y="159.6">V27</text>
<text x="77.9" y="165">L10</text>
<text x="77.9" y="166.8">L16</text>
<text x="78" y="163.2">J16</text>
<text x="102.6" y="163.2">M15</text>
<text x="102.6" y="165">AA10</text>
<text x="102.6" y="166.8">AA16</text>
<text x="37" y="173.9">1</text>
<text x="45.7" y="173.9">2</text>
<text x="77.6" y="172.1">U10</text>
<text x="77.7" y="170.3">Y15</text>
<text x="77.8" y="173.9">T15</text>
<text x="78.6" y="168.5">Y9</text>
<text x="102.6" y="170.3">P15</text>
<text x="102.6" y="168.5">R10</text>
<text x="63.6" y="178.3" transform="rotate(-90 63.6 178.3)">1</text>
<text x="6.6" y="183.7">P[21]</text>
<text x="14.1" y="183.7">SDR_PRX_1T4R</text>
<text x="37" y="182.8">1</text>
<text x="45.7" y="182.8">2</text>
<text x="63.6" y="188.8" transform="rotate(-90 63.6 188.8)">2</text>
</g>
<g font-size="1.6" fill="#f00">
<text x="85" y="12.8">o</text>
<text x="85" y="16.4">o</text>
<text x="85" y="14.6">o</text>
<text x="26.3" y="19.9">o</text>
<text x="85" y="18.1">o</text>
<text x="85" y="21.7">o</text>
<text x="26.3" y="37.7">o</text>
<text x="85" y="41.3">o</text>
<text x="26.3" y="43">o</text>
<text x="85" y="43">o</text>
<text x="85" y="48.4">o</text>
<text x="153.4" y="56.5" transform="rotate(-180 153.4 56.5)">o</text>
<text x="244.3" y="68.9" transform="rotate(-180 244.3 68.9)">o</text>
<text x="244.3" y="70.7" transform="rotate(-180 244.3 70.7)">o</text>
<text x="26.3" y="73.3">o</text>
<text x="177.4" y="76.8">o</text>
<text x="244.3" y="74.3" transform="rotate(-180 244.3 74.3)">o</text>
<text x="244.3" y="76" transform="rotate(-180 244.3 76)">o</text>
<text x="146.3" y="79.6" transform="rotate(-180 146.3 79.6)">o</text>
<text x="177.4" y="83.9">o</text>
<text x="177.4" y="82.1">o</text>
<text x="177.4" y="78.6">o</text>
<text x="244.3" y="79.6" transform="rotate(-180 244.3 79.6)">o</text>
<text x="244.3" y="81.4" transform="rotate(-180 244.3 81.4)">o</text>
<text x="177.4" y="85.7">o</text>
<text x="244.3" y="84.9" transform="rotate(-180 244.3 84.9)">o</text>
<text x="244.3" y="86.7" transform="rotate(-180 244.3 86.7)">o</text>
<text x="143.6" y="92.8">o</text>
<text x="143.6" y="91">o</text>
<text x="244.3" y="90.3" transform="rotate(-180 244.3 90.3)">o</text>
<text x="244.3" y="92" transform="rotate(-180 244.3 92)">o</text>
<text x="177.4" y="96.4">o</text>
<text x="177.4" y="98.1">o</text>
<text x="177.4" y="101.7">o</text>
<text x="177.4" y="103.5">o</text>
<text x="177.4" y="107">o</text>
<text x="244.3" y="106.3" transform="rotate(-180 244.3 106.3)">o</text>
<text x="177.4" y="108.8">o</text>
<text x="177.4" y="112.4">o</text>
<text x="244.3" y="108" transform="rotate(-180 244.3 108)">o</text>
<text x="244.3" y="111.6" transform="rotate(-180 244.3 111.6)">o</text>
<text x="244.3" y="113.4" transform="rotate(-180 244.3 113.4)">o</text>
<text x="177.4" y="114.2">o</text>
<text x="177.4" y="117.7">o</text>
<text x="177.4" y="119.5">o</text>
<text x="177.4" y="123">o</text>
<text x="177.4" y="124.8">o</text>
<text x="244.3" y="120.5" transform="rotate(-180 244.3 120.5)">o</text>
<text x="244.3" y="124" transform="rotate(-180 244.3 124)">o</text>
<text x="244.3" y="125.8" transform="rotate(-180 244.3 125.8)">o</text>
<text x="177.4" y="128.4">o</text>
<text x="177.4" y="130.2">o</text>
<text x="68.1" y="134.7" transform="rotate(-180 68.1 134.7)">o</text>
<text x="116.3" y="134.7" transform="rotate(-180 116.3 134.7)">o</text>
<text x="116.3" y="136.5" transform="rotate(-180 116.3 136.5)">o</text>
<text x="177.4" y="133.7">o</text>
<text x="177.4" y="135.5">o</text>
<text x="242.7" y="137.3">o</text>
<text x="68.1" y="143.6" transform="rotate(-180 68.1 143.6)">o</text>
<text x="116.3" y="143.6" transform="rotate(-180 116.3 143.6)">o</text>
<text x="177.4" y="142.6">o</text>
<text x="242.7" y="139">o</text>
<text x="242.7" y="142.6">o</text>
<text x="68.1" y="145.4" transform="rotate(-180 68.1 145.4)">o</text>
<text x="68.1" y="148.9" transform="rotate(-180 68.1 148.9)">o</text>
<text x="116.3" y="145.4" transform="rotate(-180 116.3 145.4)">o</text>
<text x="116.3" y="148.9" transform="rotate(-180 116.3 148.9)">o</text>
<text x="177.4" y="144.4">o</text>
<text x="178.3" y="148.9" transform="rotate(-180 178.3 148.9)">o</text>
<text x="242.7" y="144.4">o</text>
<text x="243" y="149.7">o</text>
<text x="243" y="147.9">o</text>
<text x="68.1" y="154.3" transform="rotate(-180 68.1 154.3)">o</text>
<text x="116.3" y="154.3" transform="rotate(-180 116.3 154.3)">o</text>
<text x="178.3" y="150.7" transform="rotate(-180 178.3 150.7)">o</text>
<text x="242.7" y="153.3">o</text>
<text x="242.7" y="155">o</text>
<text x="68.1" y="159.6" transform="rotate(-180 68.1 159.6)">o</text>
<text x="68.1" y="161.4" transform="rotate(-180 68.1 161.4)">o</text>
<text x="116.3" y="164.9" transform="rotate(-180 116.3 164.9)">o</text>
<text x="116.3" y="166.7" transform="rotate(-180 116.3 166.7)">o</text>
<text x="30.8" y="173.8" transform="rotate(-180 30.8 173.8)">o</text>
<text x="68.1" y="168.5" transform="rotate(-180 68.1 168.5)">o</text>
<text x="68.1" y="170.3" transform="rotate(-180 68.1 170.3)">o</text>
<text x="68.1" y="172" transform="rotate(-180 68.1 172)">o</text>
<text x="116.3" y="168.5" transform="rotate(-180 116.3 168.5)">o</text>
<text x="116.3" y="170.3" transform="rotate(-180 116.3 170.3)">o</text>
<text x="28.1" y="183.5">o</text>
</g>
<g font-size="1.6" fill="#004080">
<text x="100.5" y="14.9">TX0_LB1</text>
<text x="100.5" y="16.7">TX0_MB1</text>
<text x="100.5" y="13.2">TX0_HB</text>
<text x="114.7" y="16.7">GND_235</text>
<text x="114.7" y="14.9">GND_250</text>
<text x="114.7" y="13.2">GND_251</text>
<text x="100.5" y="18.5">TX0_LB2</text>
<text x="100.5" y="22.1">TX0_MB2</text>
<text x="100.5" y="23.8">TX0_UHB</text>
<text x="114.7" y="18.5">GND_234</text>
<text x="100.5" y="25.6">TX0_MLB</text>
<text x="100.5" y="30.9">TX0_LAA</text>
<text x="100.5" y="36.3">TX1_UHB_5GLM</text>
<text x="100.5" y="38.1">TX1_5G</text>
<text x="100.5" y="41.6">TX1_HB1</text>
<text x="100.5" y="46.9">TX1_MHB</text>
<text x="100.5" y="43.4">TX1_MB1</text>
<text x="100.5" y="48.7">TX1_MLB</text>
<text x="100.5" y="59.4">TX2_HB_LAA</text>
<text x="100.5" y="55.8">TX2_5G</text>
<text x="100.5" y="54.1">TX2_5GLM</text>
<text x="192.9" y="70.1">XO_IN</text>
<text x="215.6" y="70.1">QLINK_CLK_M</text>
<text x="215.9" y="71.8">QLINK_CLK_P</text>
<text x="192.9" y="77.2">W_GRFC_0</text>
<text x="217" y="75.4">QLINK_L0_M</text>
<text x="217.3" y="77.2">QLINK_L0_P</text>
<text x="192.9" y="82.5">W_GRFC_3</text>
<text x="192.9" y="79">W_GRFC_1</text>
<text x="192.9" y="80.7">W_GRFC_2</text>
<text x="217" y="80.7">QLINK_L3_M</text>
<text x="217.3" y="82.5">QLINK_L3_P</text>
<text x="192.9" y="84.3">W_GRFC_5</text>
<text x="192.9" y="86.1">W_GRFC_4</text>
<text x="217" y="86.1">QLINK_L4_M</text>
<text x="217.3" y="87.8">QLINK_L4_P</text>
<text x="192.9" y="91.4">RFFE0_CLK</text>
<text x="192.9" y="93.2">RFFE0_DATA</text>
<text x="217" y="91.4">QLINK_L5_M</text>
<text x="217.3" y="93.2">QLINK_L5_P</text>
<text x="192.9" y="98.5">RFFE1_DATA</text>
<text x="192.9" y="96.7">RFFE1_CLK</text>
<text x="217" y="96.7">QLINK_L6_M</text>
<text x="217.3" y="98.5">QLINK_L6_P</text>
<text x="192.9" y="102.1">RFFE2_CLK</text>
<text x="192.9" y="103.8">RFFE2_DATA</text>
<text x="192.9" y="107.4">RFFE3_CLK</text>
<text x="217" y="102.1">QLINK_L7_M</text>
<text x="217" y="107.4">QLINK_L1_M</text>
<text x="217.3" y="103.8">QLINK_L7_P</text>
<text x="192.9" y="109.2">RFFE3_DATA</text>
<text x="192.9" y="112.7">W_GRFC_14</text>
<text x="217" y="112.7">QLINK_L2_M</text>
<text x="217.3" y="109.2">QLINK_L1_P</text>
<text x="192.9" y="118.1">RFFE5_CLK</text>
<text x="192.9" y="119.8">RFFE5_DATA</text>
<text x="192.9" y="114.5">W_GRFC_15</text>
<text x="217.3" y="114.5">QLINK_L2_P</text>
<text x="192.9" y="125.2">W_GRFC_19</text>
<text x="192.9" y="123.4">W_GRFC_18</text>
<text x="214.2" y="121.6">WMSS_RESETN</text>
<text x="218.8" y="125.2">QLINK_EN</text>
<text x="192.9" y="128.7">RFFE7_CLK</text>
<text x="192.9" y="130.5">RFFE7_DATA</text>
<text x="217.5" y="127">QLINK_REQ</text>
<text x="82.7" y="135.8">FBRX_IN</text>
<text x="82.7" y="137.6">DNC</text>
<text x="96" y="135.8">DRXE</text>
<text x="96.1" y="137.6">DRXF</text>
<text x="192.9" y="135.8">RFFE8_DATA</text>
<text x="192.9" y="134.1">RFFE8_CLK</text>
<text x="212.9" y="132.3">ETDAC0_OUT1_M</text>
<text x="212.9" y="137.6">ETDAC0_OUT2_M</text>
<text x="213.2" y="134.1">ETDAC0_OUT1_P</text>
<text x="192.9" y="143">W_GRFC_24</text>
<text x="212.9" y="143">ETDAC1_OUT1_M</text>
<text x="213.2" y="139.4">ETDAC0_OUT2_P</text>
<text x="82.7" y="148.3">PRX2</text>
<text x="82.7" y="146.5">PRX1</text>
<text x="82.7" y="144.7">PRX0</text>
<text x="96.2" y="148.3">DRX2</text>
<text x="96.2" y="144.7">DRX0</text>
<text x="96.2" y="146.5">DRX1</text>
<text x="192.9" y="144.7">W_GRFC_25</text>
<text x="212.9" y="148.3">ETDAC1_OUT2_M</text>
<text x="213.2" y="144.7">ETDAC1_OUT1_P</text>
<text x="82.7" y="155.4">PRX6</text>
<text x="82.7" y="153.6">PRX5</text>
<text x="82.7" y="151.9">PRX4</text>
<text x="82.7" y="150.1">PRX3</text>
<text x="96.2" y="155.4">DRX6</text>
<text x="96.2" y="153.6">DRX5</text>
<text x="96.2" y="151.9">DRX4</text>
<text x="96.2" y="150.1">DRX3</text>
<text x="192.9" y="150.1">GNSS_IN_L1</text>
<text x="192.9" y="151.9">GNSS_IN_L5</text>
<text x="212.9" y="153.6">ETDAC2_OUT1_M</text>
<text x="213.2" y="155.4">ETDAC2_OUT1_P</text>
<text x="213.2" y="150.1">ETDAC1_OUT2_P</text>
<text x="82.7" y="159">PRX8</text>
<text x="82.7" y="157.2">PRX7</text>
<text x="82.7" y="160.7">PRXE</text>
<text x="96.2" y="159">DRX8</text>
<text x="96.2" y="157.2">DRX7</text>
<text x="96.2" y="160.7">DRX9</text>
<text x="212.9" y="159">ETDAC2_OUT2_M</text>
<text x="213.2" y="160.7">ETDAC2_OUT2_P</text>
<text x="82.7" y="162.5">PRX10</text>
<text x="82.7" y="164.3">PRX11</text>
<text x="82.7" y="166.1">PRX12</text>
<text x="82.7" y="167.9">PRX13</text>
<text x="95.3" y="164.3">DRX11</text>
<text x="95.3" y="162.5">DRX10</text>
<text x="95.3" y="166.1">DRX12</text>
<text x="95.3" y="167.9">DRX13</text>
<text x="82.7" y="173.2">PRX16</text>
<text x="82.7" y="169.6">PRX14</text>
<text x="82.7" y="171.4">PRX15</text>
<text x="95.3" y="171.4">DRX15</text>
<text x="95.3" y="169.6">DRX14</text>
<text x="82.7" y="175">PRX17</text>
</g>
<g font-size="1.6" fill="#000040">
<text x="128.9" y="57.3">P[43]</text>
<text x="136.4" y="57.3">PMK8002_RFCLK1</text>
<text x="248.8" y="69.7">QLINK0_CLK_M</text>
<text x="248.8" y="71.5">QLINK0_CLK_P</text>
<text x="264.2" y="71.5">P[37]</text>
<text x="264.4" y="69.7">P[37]</text>
<text x="248.8" y="75">QLINK0_UL0_M</text>
<text x="248.8" y="76.8">QLINK0_UL0_P</text>
<text x="264.1" y="76.8">P[37]</text>
<text x="264.2" y="75">P[37]</text>
<text x="248.8" y="80.4">QLINK0_UL1_M</text>
<text x="248.8" y="82.1">QLINK0_UL1_P</text>
<text x="264.1" y="82.1">P[37]</text>
<text x="264.2" y="80.4">P[37]</text>
<text x="248.8" y="85.7">QLINK0_DL0_M</text>
<text x="248.8" y="87.5">QLINK0_DL0_P</text>
<text x="264.1" y="87.5">P[37]</text>
<text x="264.2" y="85.7">P[37]</text>
<text x="248.8" y="91">QLINK0_DL3_M</text>
<text x="248.8" y="92.8">QLINK0_DL3_P</text>
<text x="264.1" y="92.8">P[37]</text>
<text x="264.2" y="91">P[37]</text>
<text x="248.8" y="107">QLINK0_DL1_M</text>
<text x="264.2" y="107">P[37]</text>
<text x="248.8" y="108.8">QLINK0_DL1_P</text>
<text x="248.8" y="112.4">QLINK0_DL2_M</text>
<text x="264.1" y="108.8">P[37]</text>
<text x="264.2" y="112.4">P[37]</text>
<text x="248.8" y="114.2">QLINK0_DL2_P</text>
<text x="264.1" y="114.2">P[37]</text>
<text x="248.8" y="121.3">QLINK0_WMSS_RESET_N</text>
<text x="248.8" y="124.8">QLINK0_EN</text>
<text x="261.4" y="124.8">P[34]</text>
<text x="272.4" y="121.3">P[34]</text>
<text x="248.8" y="126.6">QLINK0_REQ</text>
<text x="262.6" y="126.6">P[34]</text>
<text x="45.9" y="135.5">P[7]</text>
<text x="52.5" y="135.5">SDR_FBRX_IN0</text>
<text x="119" y="135.5">SDR_DRXE</text>
<text x="119" y="137.3">SDR_DRXF</text>
<text x="131.4" y="135.5">P[12]</text>
<text x="131.4" y="137.3">P[12]</text>
<text x="48.5" y="144.4">P[11]</text>
<text x="48.5" y="146.2">P[11]</text>
<text x="48.5" y="149.7">P[11]</text>
<text x="56" y="144.4">SDR_PRX0</text>
<text x="56" y="146.2">SDR_PRX1</text>
<text x="56" y="149.7">SDR_PRX3</text>
<text x="119" y="144.4">SDR_DRX0</text>
<text x="119" y="146.2">SDR_DRX1</text>
<text x="119" y="149.7">SDR_DRX3</text>
<text x="131.2" y="144.4">P[12]</text>
<text x="131.2" y="146.2">P[12]</text>
<text x="131.2" y="149.7">P[12]</text>
<text x="153.4" y="149.7">P[24]</text>
<text x="160.9" y="149.7">SDR_GNSS_IN1_L1</text>
<text x="48.5" y="155">P[11]</text>
<text x="56" y="155">SDR_PRX6</text>
<text x="119" y="155">SDR_DRX6</text>
<text x="131.2" y="155">P[12]</text>
<text x="151.7" y="151.5">P[24]</text>
<text x="159.1" y="151.5">SDR_GNSS_IN0_L5</text>
<text x="48.5" y="160.4">P[11]</text>
<text x="56" y="160.4">SDR_PRXE</text>
<text x="48.5" y="162.2">P[11]</text>
<text x="56" y="162.2">SDR_PRX10</text>
<text x="119" y="165.7">SDR_DRX12</text>
<text x="119" y="167.5">SDR_DRX13</text>
<text x="132.1" y="165.7">P[21]</text>
<text x="132.1" y="167.5">P[21]</text>
<text x="48.5" y="169.3">P[20]</text>
<text x="48.5" y="171">P[20]</text>
<text x="48.5" y="172.8">P[20]</text>
<text x="56" y="169.3">SDR_PRX14</text>
<text x="56" y="171">SDR_PRX15</text>
<text x="56" y="172.8">SDR_PRX16</text>
<text x="119" y="169.3">SDR_DRX14</text>
<text x="119" y="171">SDR_DRX15</text>
<text x="132.1" y="169.3">P[21]</text>
<text x="132.1" y="171">P[21]</text>
<text x="11.2" y="174.6">P[20]</text>
<text x="18.7" y="174.6">SDR_PRX17</text>
</g>
<g font-size="1.3">
<text x="30.8" y="1.4">5</text>
<text x="88.9" y="1.4">4</text>
<text x="146.9" y="1.4">3</text>
<text x="205" y="1.4">2</text>
<text x="263" y="1.4">1</text>
<text x=".4" y="28.5">D</text>
<text x="292.5" y="28.5">D</text>
<text x=".4" y="79.5">C</text>
<text x="292.5" y="79.5">C</text>
<text x=".4" y="130.6">B</text>
<text x="292.5" y="130.6">B</text>
<text x=".4" y="181.7">A</text>
<text x="292.5" y="181.7">A</text>
<text x="30.8" y="207.4">5</text>
<text x="88.9" y="207.4">4</text>
<text x="146.9" y="207.4">3</text>
<text x="205" y="207.4">2</text>
</g>
</svg>
